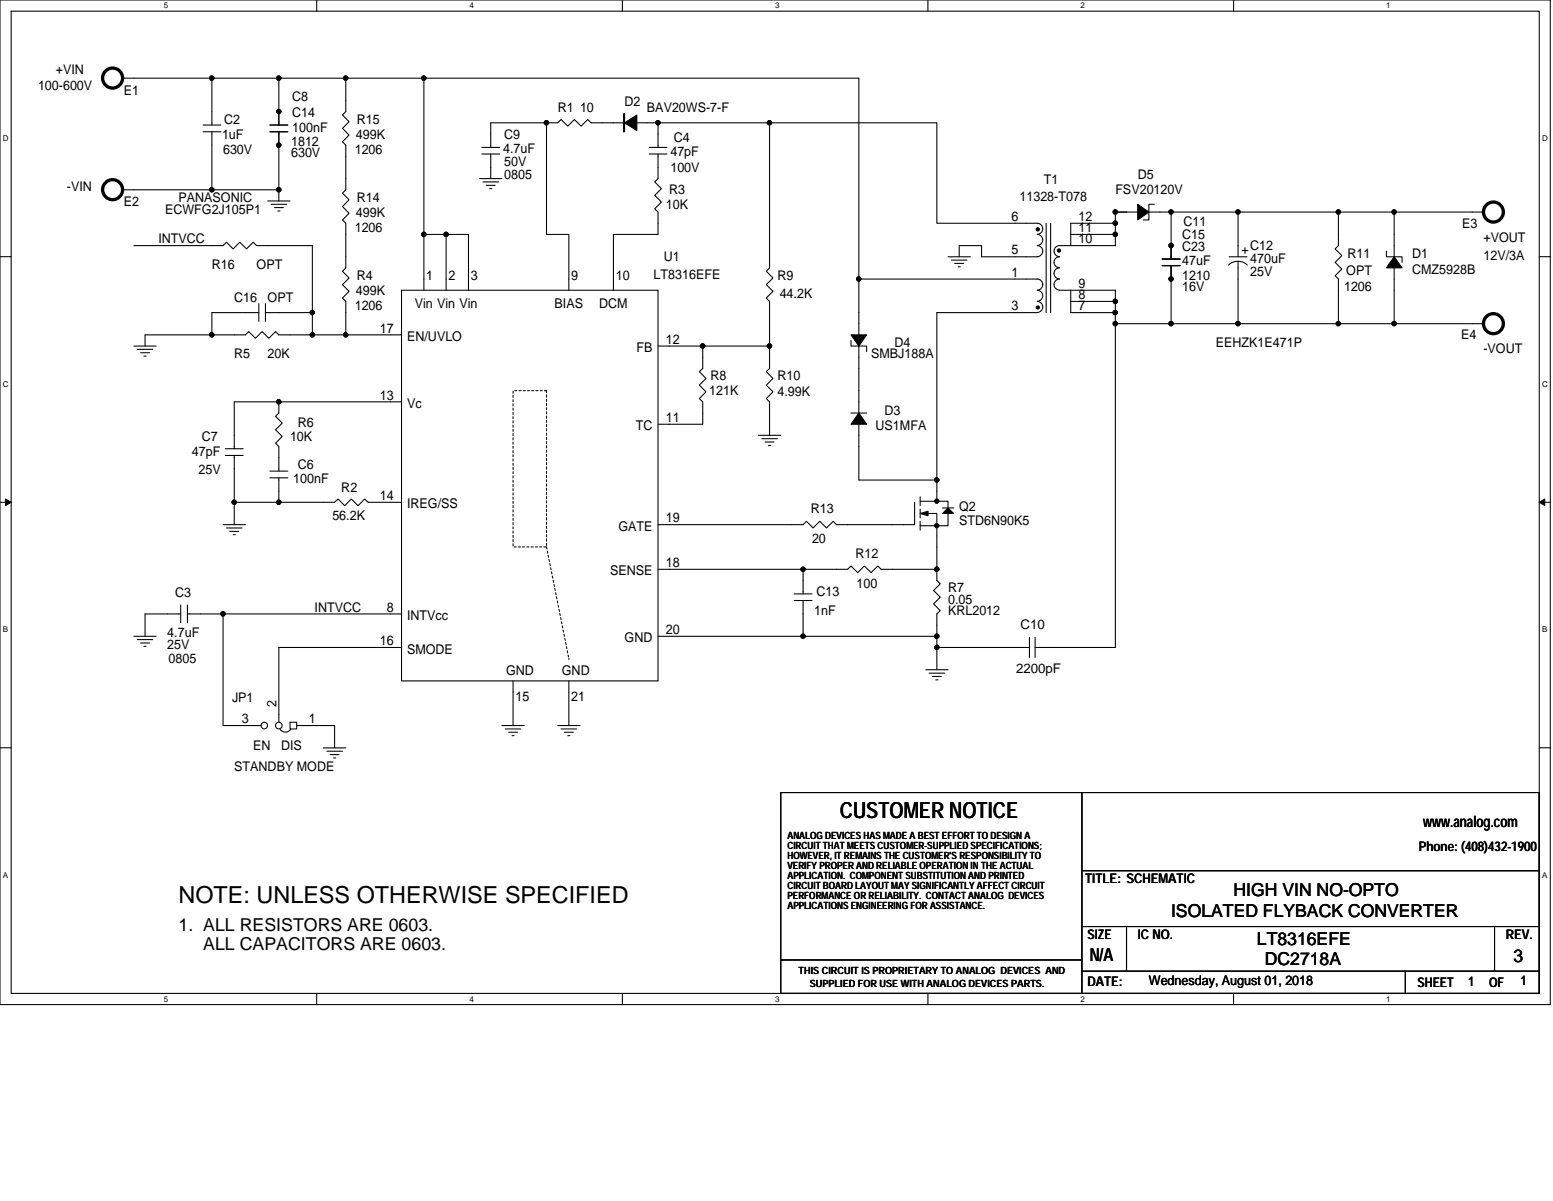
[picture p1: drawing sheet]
<svg xmlns="http://www.w3.org/2000/svg" width="279mm" height="216mm" viewBox="0 0 279 216" stroke-linecap="round" stroke-linejoin="round" font-family="sans-serif">
<path d="M0 0h278.9v180.6h-278.9zM2 2h274.9v176.6h-274.9z" fill="none" stroke="#000" stroke-width=".19"/>
<g fill="#fff">
<path d="M29.5 .2h.8v1.6h-.8z"/>
<path d="M29.5 178.8h.8v1.6h-.8z"/>
</g>
<path d="M57 0v2M57 178.6v2" fill="none" stroke="#000" stroke-width=".19"/>
<g fill="#fff">
<path d="M84.5 .2h.8v1.6h-.8z"/>
<path d="M84.5 178.8h.8v1.6h-.8z"/>
</g>
<path d="M112 0v2M112 178.6v2" fill="none" stroke="#000" stroke-width=".19"/>
<g fill="#fff">
<path d="M139.4 .2h.9v1.6h-.9z"/>
<path d="M139.4 178.8h.9v1.6h-.9z"/>
</g>
<path d="M166.9 0v2M166.9 178.6v2" fill="none" stroke="#000" stroke-width=".19"/>
<g fill="#fff">
<path d="M194.4 .2h.8v1.6h-.8z"/>
<path d="M194.4 178.8h.8v1.6h-.8z"/>
</g>
<path d="M221.9 0v2M221.9 178.6v2" fill="none" stroke="#000" stroke-width=".19"/>
<g fill="#fff">
<path d="M249.4 .2h.8v1.6h-.8z"/>
<path d="M249.4 178.8h.8v1.6h-.8z"/>
<path d="M.5 24.1h1v1.6h-1z"/>
<path d="M277.4 24.1h1.1v1.6h-1.1z"/>
<path d="M.5 68.2h1v1.6h-1z"/>
<path d="M277.4 68.2h1.1v1.6h-1.1z"/>
</g>
<path d="M0 46.1h2M276.9 46.1h2" fill="none" stroke="#000" stroke-width=".19"/>
<g fill="#fff">
<path d="M.5 112.4h1v1.6h-1z"/>
<path d="M277.4 112.4h1v1.6h-1z"/>
</g>
<path d="M0 90.3h2M276.9 90.3h2" fill="none" stroke="#000" stroke-width=".19"/>
<path d="M1 89.7l1 .6-1 .6zM276.9 90.3l1-.6v1.2z" fill="#000" stroke="#000" stroke-width=".18"/>
<g fill="#fff">
<path d="M.5 156.5h1v1.6h-1z"/>
<path d="M277.4 156.5h1v1.6h-1z"/>
</g>
<g fill="none" stroke="#000" stroke-width=".19">
<path d="M38.1 14.1h-16M38.1 14.1v8.4M38.1 14.1h12.1M50.2 14.1v8.4M50.2 14.1h12M62.2 14.1h14.1M62.2 14.1v6l-.6 .6 1.2 1.2-1.2 1.2 1.2 1.2-1.2 1.2 .6 .6v8l-.6 .6 1.2 1.2-1.2 1.2 1.2 1.2-1.2 1.2 .6 .6v8.1l-.6 .6 1.2 1.2-1.2 1.2 1.2 1.2-1.2 1.2 .6 .6v6M76.3 14.1h78.2v36.1M76.3 14.1v28h4M22.1 34.1h16M36.5 22.5h3.2M36.5 23.7h3.2"/>
<path d="M38.1 23.7v10.4M38.1 34.1h12.1M48.2 36.1h4M48.6 22.5h3.2M48.6 23.7h3.2M48.8 36.7h2.8M49.4 37.3h1.6M50 37.9h.4M50.2 34.1v2M50.2 23.7v10.4M86.3 32.1h4M86.7 26.5h3.2"/>
<path d="M86.7 27.7h3.2M86.9 32.7h2.8M87.5 33.3h1.6M88.1 33.9h.4M88.3 27.7v4.4M98.3 22.1v20h4v10.1M98.3 22.1h2l.6-.6 1.3 1.2 1.1-1.2 1.2 1.2 1.2-1.2 .7 .6h6M98.3 22.1h-10v4.4M114.4 22.1h4M116.8 27.7h3.2M116.8 26.5h3.2M118.4 22.1v4.4"/>
<path d="M118.4 22.1h20.1M118.4 27.7v4.4l-.6 .6 1.2 1.2-1.2 1.2 1.2 1.2-1.2 1.2 .6 .6v4h-8v10.1M138.5 22.1v26.1l-.6 .6 1.2 1.2-1.2 1.2 1.2 1.2-1.2 1.2 .6 .6v12l-.6 .6 1.2 1.2-1.2 1.2 1.2 1.2-1.2 1.2 .6 .6v6.1M138.5 22.1h30.1v18h18a1.01 1.01 0 0 1 1 1 1.01 1.01 0 0 1-1 1 .99 .99 0 0 1 1 1 .99 .99 0 0 1-1 1M204.7 38.1h-4v2M206.7 38.1h4M207.7 36.7h-1v2.8h-1M210.7 38.1v8.5M210.7 38.1h12v8.1M222.7 38.1h18.1M240.8 38.1v6.1l-.6 .5 1.2 1.3-1.2 1.2 1.2 1.2-1.2 1.2 .6 .6v8M240.8 38.1h10"/>
<path d="M250.8 38.1v8.1M266.9 38.1h-16.1M24.1 44.2h16l.6-.7 1.3 1.2 1.1-1.2 1.2 1.2 1.3-1.2 .6 .7h10v12M46.6 54.6v3.2M46.6 56.2h-8.5v4M47.8 56.2h8.4v4M47.8 54.6v3.2M72.2 52.2h46.2v70.2h-46.2zM76.3 42.1v10.1M80.3 42.1h4v10.1M80.3 42.1v10.1M154.5 50.2h32.1a.99 .99 0 0 1 1 1 .99 .99 0 0 1-1 1 1.01 1.01 0 0 1 1 1 1.01 1.01 0 0 1-1 1"/>
<path d="M154.5 50.2v10M170.6 46.2h4M171.2 46.8h2.8M171.8 47.3h1.6M172.4 48h.4M186.6 44.2a1.01 1.01 0 0 1 1 .9 1.01 1.01 0 0 1-1 1.1h-10v-2h-4v2M186.6 54.2a.99 .99 0 0 1 1 1 .99 .99 0 0 1-1 1h-18v30.1M188.2 40.1v16.1M189 40.1v16.1M190.6 48.2a1.01 1.01 0 0 0-1 1 1.01 1.01 0 0 0 1 1 1 1 0 0 0-1 1 1 1 0 0 0 1 1h2M192.6 44.2h-2a.99 .99 0 0 0-1 .9 .99 .99 0 0 0 1 1 1 1 0 0 0-1 1 1 1 0 0 0 1 1M192.6 42.1v2.1"/>
<path d="M192.6 52.2v2M192.6 54.2v2h8.1M192.6 54.2h8.1M192.6 52.2h8.1v2M192.6 42.1h8.1M200.7 58.2v58.2h-14.5M200.7 40.1h-8.1v2M200.7 42.1v2.1h-8.1M200.7 54.2v2M200.7 40.1v2M200.7 56.2v2M200.7 58.2h10"/>
<path d="M209.1 46.6h3.2M209.1 47.8h3.2M210.7 47.8v10.4M210.7 58.2h12M221 47.6a2.46 2.46 0 0 1 3.4 0M221.1 46.2h3.2M222.7 58.2h18.1M222.7 47v11.2M240.8 58.2h10M249.4 45.1v1.1h2.8v1M250.8 48.2v10M250.8 58.2h16.1"/>
<path d="M24.1 62.2h4M24.7 62.8h2.8M25.3 63.4h1.6M25.9 64h.4M38.1 60.2h6.1l.5-.6 1.3 1.2 1.2-1.2 1.2 1.2 1.2-1.2 .6 .6h6M38.1 60.2h-12v2M50.2 72.2v2.1l-.6 .5 1.2 1.3-1.2 1.2 1.2 1.2-1.2 1.2 .6 .6v4.4M50.2 72.2h-8.1v8.5M50.2 72.2h22M56.2 60.2h6M62.2 60.2h10M118.4 62.2h8"/>
<path d="M126.4 62.2v4l-.6 .6 1.2 1.2-1.2 1.2 1.2 1.2-1.2 1.2 .6 .6v4.1h-8M126.4 62.2h12.1M136.5 78.3h4M137.1 78.9h2.8M137.6 79.5h1.7M153.1 61.2v1h2.8v1M153.1 74.3h2.8M154.5 62.2v12.1M154.5 76.3v10h14.1M40.1 94.3h4.1M40.5 81.9h3.3M40.5 80.7h3.3"/>
<path d="M40.7 94.9h2.8M41.3 95.5h1.6M42 96.1h.3M42.1 90.3h8.1M42.1 81.9v8.4M42.1 90.3v4M48.6 85.9h3.2M48.6 84.7h3.2M50.2 85.9v4.4M50.2 90.3h10l.6-.6 1.2 1.2 1.2-1.2 1.2 1.2 1.2-1.2 .6 .6h6M138.3 80.1h.4M164.5 90.3v4h-14l-.6-.6-1.2 1.2-1.2-1.2-1.2 1.2-1.2-1.2-.6 .6h-26.1"/>
<path d="M165.5 93.7v1.6M165.5 91.5v1.6M165.5 89.3v1.6M165.5 90.1h5.1v1.2M166.6 92.3h2v10M168.6 86.3v3.8M169.6 91.3h2M170.6 92.3v2.2h-5.1M24.1 114.4h4M24.7 115h2.8M25.3 115.6h1.6M25.9 116.2h.4"/>
<path d="M32.5 108.8v3.2M32.5 110.4h-6.4v4M33.7 110.4h6.4M33.7 108.8v3.2M40.1 110.4v20h6.1M40.1 110.4h32.1M72.2 116.4h-22v12M118.4 114.4h26.1M142.9 107.9h3.2M142.9 106.8h3.2M144.5 102.3h-26.1M144.5 108v6.4"/>
<path d="M144.5 102.3v4.5M144.5 114.4h24.1M144.5 102.3h8l.6-.6 1.2 1.2 1.2-1.2 1.2 1.2 1.2-1.2 .6 .6h10.1M168.6 116.4h16.6M168.6 102.3v2.1l.6 .5-1.2 1.3 1.2 1.2-1.2 1.2 1.2 1.2-.6 .6v4M168.6 116.4v4M168.6 114.4v2M185.2 114.6v3.6M186.2 114.6v3.6M0 134.4h2M46.2 130.4h.1M46.2 130.4h.8"/>
<path d="M50.2 128.4h.1M50.2 128.4v1.4M52.2 129.8h1.2v1.2h-1.2zM52.3 131.1a1.19 1.19 0 0 1-1.9 .1M53.4 130.4h.8M54.2 130.4h.1M54.2 130.4h6v4.1M58.2 134.5h4M58.8 135h2.8M59.4 135.7h1.6M60 136.2h.4M90.3 130.4h4"/>
<path d="M90.9 131h2.8M91.5 131.6h1.6M92.1 132.2h.4M92.3 122.4v8M100.3 130.4h4.1M100.9 131h2.8M101.5 131.6h1.6M102.2 132.2h.3M102.3 122.4v8M166.6 120.4h4M167.2 121h2.8M167.7 121.6h1.7"/>
<path d="M168.4 122.2h.4M276.9 134.4h2M140.5 142.5h136.4v36.1h-136.4zM194.6 142.5v36.1M194.6 156.5h82.3M140.5 172.6h54.1M194.6 174.6h82.3M194.6 166.6h82.3M202.7 166.6v8M252.8 174.6v4M268.9 166.6v8"/>
<circle cx="47.5" cy="130.4" r=".59"/>
<circle cx="50.2" cy="130.4" r=".59"/>
</g>
<g fill="#000" stroke="#000" stroke-width=".19">
<path d="M112.4 22.1l2.2-1.4v2.8z" fill-rule="evenodd"/>
<path d="M112.2 20.5v3.2h.2v-3.2z" fill-rule="evenodd"/>
<path d="M204.7 36.7l2 1.4-2 1.4z" fill-rule="evenodd"/>
<path d="M250.8 46.2l1.4 2h-2.8z" fill-rule="evenodd"/>
<path d="M153.1 60.2h2.8l-1.4 2z" fill-rule="evenodd"/>
<path d="M154.5 74.3l1.4 2h-2.8z" fill-rule="evenodd"/>
<path d="M165.5 92.3l1.5-.4v.8z" fill-rule="evenodd"/>
<path d="M170.6 91.3l1 1h-2z" fill-rule="evenodd"/>
<circle cx="38.1" cy="14" r=".39"/>
<circle cx="50.2" cy="14" r=".39"/>
<circle cx="62.2" cy="14" r=".39"/>
<circle cx="76.3" cy="14" r=".39"/>
<circle cx="38.1" cy="34.1" r=".39"/>
<circle cx="50.2" cy="34.1" r=".39"/>
<circle cx="50.2" cy="26.1" r=".39"/>
<circle cx="50.2" cy="20.1" r=".39"/>
<circle cx="98.3" cy="22.1" r=".39"/>
<circle cx="118.4" cy="22.1" r=".39"/>
<circle cx="138.4" cy="22.1" r=".39"/>
<circle cx="200.6" cy="38.1" r=".39"/>
<circle cx="210.7" cy="38.1" r=".39"/>
<circle cx="222.7" cy="38.1" r=".39"/>
<circle cx="240.8" cy="38.1" r=".39"/>
<circle cx="250.8" cy="38.1" r=".39"/>
<circle cx="56.2" cy="56.2" r=".39"/>
<circle cx="76.3" cy="42.1" r=".39"/>
<circle cx="80.3" cy="42.1" r=".39"/>
<circle cx="154.5" cy="50.2" r=".39"/>
<circle cx="186.7" cy="41.2" r=".3"/>
<circle cx="186.7" cy="55.3" r=".29"/>
<circle cx="190.5" cy="45" r=".3"/>
<circle cx="200.6" cy="56.2" r=".39"/>
<circle cx="200.6" cy="58.2" r=".39"/>
<circle cx="200.6" cy="42.1" r=".39"/>
<circle cx="200.6" cy="40.1" r=".39"/>
<circle cx="200.6" cy="54.2" r=".39"/>
<circle cx="210.7" cy="50.2" r=".39"/>
<circle cx="210.7" cy="44.1" r=".39"/>
<circle cx="210.7" cy="58.2" r=".39"/>
<circle cx="222.7" cy="58.2" r=".39"/>
<circle cx="240.8" cy="58.2" r=".39"/>
<circle cx="250.8" cy="58.2" r=".39"/>
<circle cx="38.1" cy="60.2" r=".39"/>
<circle cx="50.2" cy="72.2" r=".39"/>
<circle cx="56.2" cy="60.2" r=".39"/>
<circle cx="62.2" cy="60.2" r=".39"/>
<circle cx="126.4" cy="62.2" r=".39"/>
<circle cx="138.4" cy="62.2" r=".39"/>
<circle cx="42.1" cy="90.3" r=".39"/>
<circle cx="50.2" cy="90.3" r=".39"/>
<circle cx="168.5" cy="86.3" r=".39"/>
<circle cx="168.5" cy="90.1" r=".39"/>
<circle cx="168.5" cy="94.5" r=".39"/>
<circle cx="40.1" cy="110.3" r=".39"/>
<circle cx="144.5" cy="102.3" r=".39"/>
<circle cx="144.5" cy="114.4" r=".39"/>
<circle cx="168.5" cy="102.3" r=".39"/>
<circle cx="168.5" cy="114.4" r=".39"/>
<circle cx="168.5" cy="116.4" r=".39"/>
</g>
<path d="M92.3 70.2h6v28.1h-6zM98.3 98.3l4 20.1M102.3 118.4h.1" fill="none" stroke="#000" stroke-width=".19" stroke-dasharray=".4 .4"/>
<g fill="none" stroke="#000" stroke-width=".59">
<circle cx="20.3" cy="14" r="1.8"/>
<circle cx="20.3" cy="34.1" r="1.8"/>
<circle cx="268.7" cy="38.1" r="1.8"/>
<circle cx="268.7" cy="58.2" r="1.8"/>
</g>
<text font-size="4.2" x="32.1" y="162.3">NOTE: UNLESS OTHERWISE SPECIFIED</text>
<text font-size="4" x="151.1" y="147">CUSTOMER NOTICE</text>
<g font-size="3.2">
<text x="221.9" y="161">HIGH VIN NO-OPTO</text>
<text x="32.1" y="167.4">1. ALL RESISTORS ARE 0603.</text>
<text x="210.7" y="164.8">ISOLATED FLYBACK CONVERTER</text>
<text x="36.6" y="170.7">ALL CAPACITORS ARE 0603.</text>
<text x="196" y="172.7">N/A</text>
<text x="226.1" y="169.8">LT8316EFE</text>
<text x="227.6" y="173.4">DC2718A</text>
<text x="272.3" y="172.8">3</text>
</g>
<text font-size="2.8" x="256.1" y="148.7">www.analog.com</text>
<g font-size="2.4">
<text x="6.8" y="16.2">100-600V</text>
<text x="10" y="13.4">+VIN</text>
<text x="22.3" y="17">E1</text>
<text x="40.3" y="22.2">C2</text>
<text x="52.6" y="21">C14</text>
<text x="52.6" y="18.2">C8</text>
<text x="52.6" y="23.8">100nF</text>
<text x="64.2" y="22.2">R15</text>
<text x="100.3" y="20.2">R1 10</text>
<text x="112.4" y="19">D2</text>
<text x="116.4" y="20.2">BAV20WS-7-F</text>
<text x="39.9" y="25">1uF</text>
<text x="40.1" y="27.6">630V</text>
<text x="52.4" y="26.2">1812</text>
<text x="52.4" y="28.2">630V</text>
<text x="63.8" y="27.6">1206</text>
<text x="64" y="25">499K</text>
<text x="90.5" y="27.4">4.7uF</text>
<text x="90.7" y="25">C9</text>
<text x="90.7" y="29.8">50V</text>
<text x="120.6" y="28">47pF</text>
<text x="121.2" y="25.6">C4</text>
<text x="12" y="34.2">-VIN</text>
<text x="90.7" y="32.2">0805</text>
<text x="120.4" y="34.8">R3</text>
<text x="120.6" y="30.8">100V</text>
<text x="187.8" y="33">T1</text>
<text x="200.7" y="34.8">FSV20120V</text>
<text x="204.7" y="32.2">D5</text>
<text x="22.3" y="37.1">E2</text>
<text x="29.7" y="38.5">ECWFG2J105P1</text>
<text x="32.1" y="36.3">PANASONIC</text>
<text x="63.8" y="41.7">1206</text>
<text x="64" y="39.1">499K</text>
<text x="64.2" y="36.3">R14</text>
<text x="119.8" y="37.7">10K</text>
<text x="182" y="39.7">6</text>
<text x="183.4" y="36">11328-T078</text>
<text x="194" y="39.7">12</text>
<text x="194" y="41.7">11</text>
<text x="212.9" y="40.7">C11</text>
<text x="263.1" y="41.1">E3</text>
<text x="28.5" y="43.8">INTVCC</text>
<text x="119.4" y="46.9">U1</text>
<text x="182" y="45.7">5</text>
<text x="194" y="43.7">10</text>
<text x="212.7" y="42.9">C15</text>
<text x="212.7" y="45.1">C23</text>
<text x="212.7" y="47.7">47uF</text>
<text x="224.9" y="44.9">C12</text>
<text x="224.9" y="47.3">470uF</text>
<text x="242.4" y="46.3">R11</text>
<text x="254" y="46.3">D1</text>
<text x="266.9" y="43.5">+VOUT</text>
<text x="266.9" y="46.7">12V/3A</text>
<text x="38.1" y="48.3">R16</text>
<text x="46.2" y="48.3">OPT</text>
<text x="64" y="53.1">499K</text>
<text x="64.2" y="50.3">R4</text>
<text x="76.7" y="50.2">1</text>
<text x="80.7" y="50.2">2</text>
<text x="84.7" y="50.2">3</text>
<text x="102.8" y="50.2">9</text>
<text x="110.8" y="50.2">10</text>
<text x="117.6" y="50.1">LT8316EFE</text>
<text x="139.9" y="50.3">R9</text>
<text x="140.3" y="53.5">44.2K</text>
<text x="182" y="49.7">1</text>
<text x="194" y="53.8">8</text>
<text x="194" y="51.8">9</text>
<text x="212.7" y="50.3">1210</text>
<text x="212.7" y="52.3">16V</text>
<text x="224.9" y="49.7">25V</text>
<text x="241.8" y="52.3">1206</text>
<text x="242.2" y="49.5">OPT</text>
<text x="254" y="49.3">CMZ5928B</text>
<text x="42.1" y="54.3">C16</text>
<text x="48.2" y="54.3">OPT</text>
<text x="63.8" y="55.7">1206</text>
<text x="68.3" y="59.8">17</text>
<text x="74.6" y="55.4">Vin Vin Vin</text>
<text x="99.8" y="55.4">BIAS</text>
<text x="107.8" y="55.4">DCM</text>
<text x="182" y="55.8">3</text>
<text x="194" y="55.8">7</text>
<text x="42.1" y="64.3">R5</text>
<text x="48.2" y="64.3">20K</text>
<text x="73.2" y="61.3">EN/UVLO</text>
<text x="114.5" y="63.3">FB</text>
<text x="119.8" y="61.8">12</text>
<text x="156.7" y="64.3">SMBJ188A</text>
<text x="160.9" y="62.3">D4</text>
<text x="218.7" y="62.3">EEHZK1E471P</text>
<text x="262.9" y="60.9">E4</text>
<text x="266.9" y="63.5">-VOUT</text>
<text x="68.3" y="71.8">13</text>
<text x="127.6" y="71">121K</text>
<text x="127.8" y="68.4">R8</text>
<text x="139.9" y="68.4">R10</text>
<text x="139.9" y="71.2">4.99K</text>
<text x="53.6" y="76.8">R6</text>
<text x="73.2" y="73.3">Vc</text>
<text x="114.4" y="77.4">TC</text>
<text x="119.8" y="75.8">11</text>
<text x="157.5" y="77.4">US1MFA</text>
<text x="159.1" y="74.6">D3</text>
<text x="34.5" y="82">47pF</text>
<text x="36.3" y="79.2">C7</text>
<text x="52.2" y="79.2">10K</text>
<text x="35.7" y="85.2">25V</text>
<text x="52.8" y="86.8">100nF</text>
<text x="53.6" y="84.2">C6</text>
<text x="61.4" y="88.4">R2</text>
<text x="68.3" y="89.9">14</text>
<text x="59.8" y="93.5">56.2K</text>
<text x="73.2" y="91.4">IREG/SS</text>
<text x="111.3" y="95.4">GATE</text>
<text x="119.8" y="93.9">19</text>
<text x="145.9" y="92.2">R13</text>
<text x="172.6" y="91.8">Q2</text>
<text x="172.6" y="94.4">STD6N90K5</text>
<text x="119.8" y="101.9">18</text>
<text x="146.1" y="97.7">20</text>
<text x="153.9" y="100.3">R12</text>
<text x="31.5" y="107.3">C3</text>
<text x="109.7" y="103.4">SENSE</text>
<text x="146.9" y="107.1">C13</text>
<text x="154.1" y="105.7">100</text>
<text x="170.6" y="106.5">R7</text>
<text x="56.6" y="110">INTVCC</text>
<text x="69.6" y="109.9">8</text>
<text x="73.2" y="111.5">INTVcc</text>
<text x="119.8" y="114">20</text>
<text x="146.5" y="110.5">1nF</text>
<text x="170.6" y="108.5">0.05</text>
<text x="170.6" y="110.5">KRL2012</text>
<text x="183.6" y="113.1">C10</text>
<text x="30.1" y="114.5">4.7uF</text>
<text x="30.1" y="116.7">25V</text>
<text x="30.3" y="119.1">0805</text>
<text x="68.3" y="116">16</text>
<text x="73.2" y="117.5">SMODE</text>
<text x="112.4" y="115.5">GND</text>
<text x="91.1" y="121.4">GND</text>
<text x="92.7" y="126">15</text>
<text x="101.1" y="121.4">GND</text>
<text x="102.8" y="126">21</text>
<text x="182.8" y="120.9">2200pF</text>
<text x="41.7" y="126.2">JP1</text>
<text x="43.5" y="130">3</text>
<text x="49.7" y="127" transform="rotate(-90 49.7 127)">2</text>
<text x="55.6" y="130">1</text>
<text x="45.6" y="134.8">EN</text>
<text x="50.6" y="134.8">DIS</text>
<text x="42.1" y="138.6">STANDBY MODE</text>
<text x="255.2" y="152.9">Phone: (408)432-1900</text>
<text x="195.2" y="158.7">TITLE: SCHEMATIC</text>
<text x="195.6" y="168.8">SIZE</text>
<text x="204.7" y="168.8">IC NO.</text>
<text x="270.9" y="168.8">REV.</text>
<text x="195.6" y="177.2">DATE:</text>
<text x="206.7" y="177.1">Wednesday, August 01, 2018</text>
<text x="255" y="177.4">SHEET</text>
<text x="264.1" y="177.3">1</text>
<text x="267.9" y="177.4">OF</text>
<text x="273.5" y="177.1">1</text>
</g>
<text font-size="2.2" x="223.3" y="45.7">+</text>
<g font-size="1.8">
<text x="141.7" y="150.8">ANALOG DEVICES HAS MADE A BEST EFFORT TO DESIGN A</text>
<text x="141.7" y="152.6">CIRCUIT THAT MEETS CUSTOMER-SUPPLIED SPECIFICATIONS;</text>
<text x="141.7" y="154.4">HOWEVER, IT REMAINS THE CUSTOMER'S RESPONSIBILITY TO</text>
<text x="141.7" y="156.2">VERIFY PROPER AND RELIABLE OPERATION IN THE ACTUAL</text>
<text x="141.7" y="158">APPLICATION. COMPONENT SUBSTITUTION AND PRINTED</text>
<text x="141.7" y="159.8">CIRCUIT BOARD LAYOUT MAY SIGNIFICANTLY AFFECT CIRCUIT</text>
<text x="141.7" y="161.6">PERFORMANCE OR RELIABILITY. CONTACT ANALOG DEVICES</text>
<text x="141.7" y="163.4">APPLICATIONS ENGINEERING FOR ASSISTANCE.</text>
<text x="143.7" y="175.1">THIS CIRCUIT IS PROPRIETARY TO ANALOG DEVICES AND</text>
<text x="145.7" y="177.5">SUPPLIED FOR USE WITH ANALOG DEVICES PARTS.</text>
</g>
<g font-size="1.4">
<text x="29.5" y="1.5">5</text>
<text x="84.5" y="1.5">4</text>
<text x="139.4" y="1.5">3</text>
<text x="194.4" y="1.5">2</text>
<text x="249.4" y="1.5">1</text>
<text x=".5" y="25.4">D</text>
<text x="277.4" y="25.4">D</text>
<text x=".5" y="69.5">C</text>
<text x="277.4" y="69.5">C</text>
<text x=".5" y="113.6">B</text>
<text x="277.4" y="113.6">B</text>
<text x=".5" y="157.8">A</text>
<text x="277.4" y="157.8">A</text>
<text x="29.5" y="180.1">5</text>
<text x="84.5" y="180.1">4</text>
<text x="139.4" y="180.1">3</text>
<text x="194.4" y="180.1">2</text>
<text x="249.4" y="180.1">1</text>
</g>
</svg>
